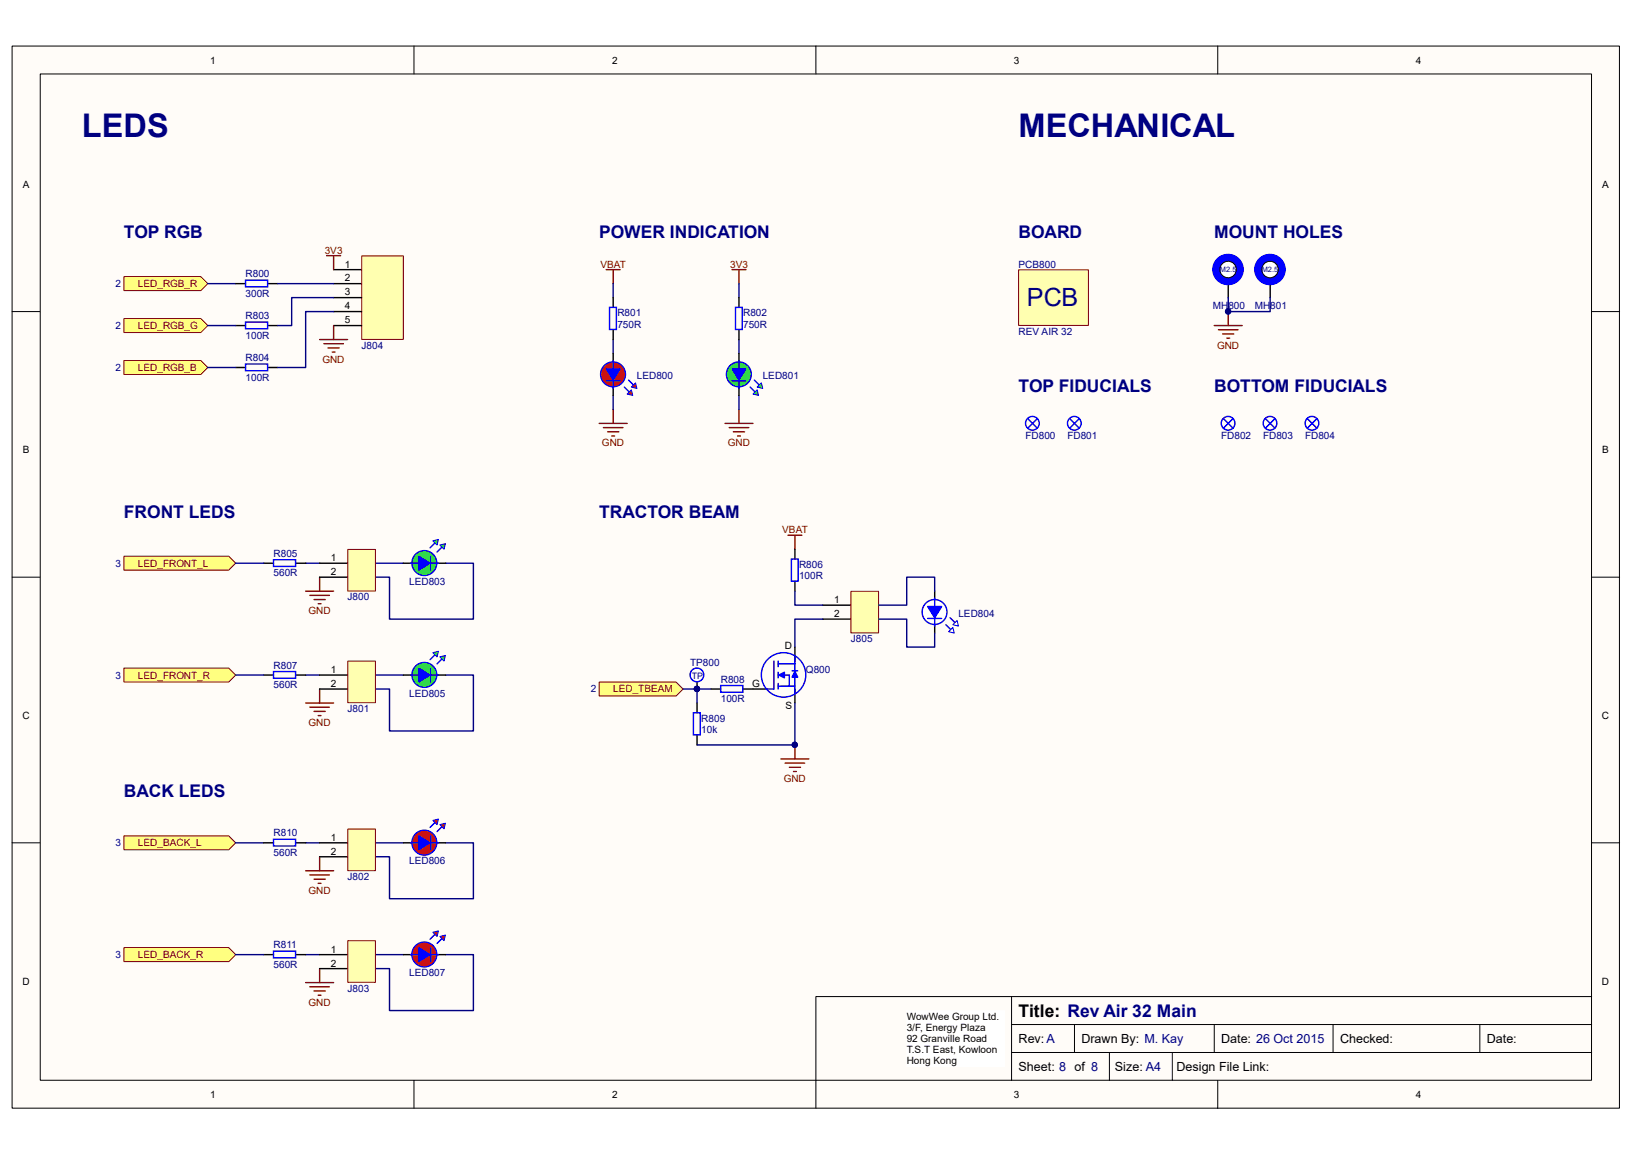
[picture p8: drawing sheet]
<svg xmlns="http://www.w3.org/2000/svg" width="297mm" height="210mm" viewBox="0 0 297 210" stroke-linecap="round" stroke-linejoin="round" font-family="sans-serif">
<path d="M2.2 8.4h292.5v193.3h-292.5z" fill="#fffcf8"/>
<path d="M2.2 8.4h292.5v193.3h-292.5z" fill="none" stroke="#000" stroke-width=".18"/>
<path d="M7.4 13.5h282.2v183.1h-282.2z" fill="#fffcf8"/>
<g fill="none" stroke="#000" stroke-width=".18">
<path d="M7.3 13.5h282.3v183.1h-282.3zM75.3 8.4v5.1M148.5 8.4v5.1M221.6 8.4v5.1M2.2 56.7h5.1M289.7 56.7h5.1M2.2 105h5.1M289.7 105h5.1M2.2 153.4h5.1M289.7 153.4h5.1M75.3 196.6v5.1M184.1 186.5h105.6"/>
<path d="M184.1 191.5h105.6M184.1 181.4v15.2M195.5 186.5v5M201.9 191.5v5.1M213.4 191.5v5.1M221 186.5v5M221.6 196.6v5.1M289.7 181.4h-141.2v20.3"/>
</g>
<path d="M165.1 184h17.7v10.1h-17.7z" fill="#fff"/>
<path d="M165 183.9h17.8v10.2h-17.8z" fill="none" stroke="#fff" stroke-width=".18"/>
<path d="M242.6 186.5v5M269.3 186.5v5" fill="none" stroke="#000" stroke-width=".18"/>
<path d="M144.7 117.8v2.5M126.9 127.9v1.8M126.9 133.8v1.8M137 125.4h2.6M144.7 125.4v2.5" fill="none" stroke="#000" stroke-width=".25"/>
<g fill="none" stroke="#00f" stroke-width=".25">
<path d="M144.7 119.5v2.6M126.2 129.7h1.2v4h-1.2zM140.8 120.3v5.1h-1.2M141.6 120.8h3.1M141.6 124.9h3.1M141.6 122.9h2v2M141.6 120.3v1M141.6 122.3v1.1M141.6 124.4v1M144.2 122.1h1M144.7 123.4v2.8"/>
<circle cx="142.6" cy="122.8" r="4"/>
</g>
<g fill="#00f" stroke="#00f" stroke-width=".25">
<path d="M144.7 122.2l.5 1h-1z"/>
<path d="M141.7 122.9l1.1-.6v1.1z"/>
</g>
<g fill="none" stroke="#800000" stroke-width=".25">
<path d="M143.4 97.4h2.5M144.7 97.4v2.6M55.6 107.6h5.1M56.4 108.3h3.5M57.2 109.1h2M57.9 109.9h.5M58.2 105v2.6M55.6 127.9h5.1M56.4 128.7h3.5M57.2 129.5h2M57.9 130.2h.5M58.2 125.4v2.5"/>
<path d="M142.1 138.1h5.1M142.9 138.9h3.5M143.6 139.6h2.1M144.7 135.6v2.5M55.6 158.5h5.1M56.4 159.2h3.5M57.2 160h2M58.2 155.9v2.6M144.4 140.4h.5M55.6 178.8h5.1M56.4 179.6h3.5M57.9 160.8h.5"/>
<path d="M58.2 176.3v2.5M57.2 180.3h2M57.9 181.1h.5"/>
</g>
<g fill="#000080" stroke="#000080" stroke-width=".18">
<circle cx="144.6" cy="135.5" r=".48"/>
<circle cx="126.8" cy="125.4" r=".48"/>
</g>
<g fill="none" stroke="#000080" stroke-width=".25">
<path d="M55.6 102.5h2.6M68.3 102.5h5.1M81.1 102.5h5.1v10.2h-15.3v-7.7h-2.6M55.6 122.9h2.6M68.3 122.9h5.1M81.1 122.9h5.1v10.1h-15.3v-7.6h-2.6M129.4 125.4h-2.5v2.5M144.7 127.9v7.7h-17.8M55.6 153.4h2.6M68.3 153.4h5.1M81.1 153.4h5.1v10.2h-15.3v-7.7h-2.6M55.6 173.7h2.6"/>
<path d="M68.3 173.7h5.1M81.1 173.7h5.1v10.2h-15.3v-7.6h-2.6"/>
</g>
<path d="M109 124.1h14l1.3 1.3-1.3 1.3h-14z" fill-rule="evenodd" fill="#ffff80" stroke="#800000" stroke-width=".18"/>
<path d="M124.3 125.4h2.6" fill="none" stroke="#000080" stroke-width=".25"/>
<circle cx="126.8" cy="125.4" r=".48" fill="#000080" stroke="#000080" stroke-width=".18"/>
<g fill="#ffff80" stroke="#800000" stroke-width=".18">
<path d="M22.6 50.3h13.9l1.3 1.3-1.3 1.3h-13.9z" fill-rule="evenodd"/>
<path d="M22.6 58h13.9l1.3 1.2-1.3 1.3h-13.9z" fill-rule="evenodd"/>
<path d="M22.6 65.6h13.9l1.3 1.3-1.3 1.3h-13.9z" fill-rule="evenodd"/>
<path d="M22.6 101.2h19l1.3 1.3-1.3 1.3h-19z" fill-rule="evenodd"/>
<path d="M22.6 152.1h19l1.3 1.3-1.3 1.3h-19z" fill-rule="evenodd"/>
</g>
<g fill="none" stroke="#00f" stroke-width=".25">
<path d="M187 76.2l1.8 1.7M188.8 76.2l-1.8 1.7M194.7 76.2l1.7 1.7M196.4 76.2l-1.7 1.7M222.6 76.2l1.8 1.7M224.4 76.2l-1.8 1.7M230.3 76.2l1.8 1.7M232.1 76.2l-1.8 1.7M237.9 76.2l1.8 1.7M239.7 76.2l-1.8 1.7"/>
<circle cx="187.9" cy="77" r="1.25"/>
<circle cx="195.5" cy="77" r="1.25"/>
<circle cx="223.5" cy="77" r="1.25"/>
<circle cx="231.1" cy="77" r="1.25"/>
<circle cx="238.8" cy="77" r="1.25"/>
</g>
<path d="M185.4 49.1h12.7v10.1h-12.7z" fill="#ffffb0"/>
<path d="M185.4 49.1h12.7v10.1h-12.7z" fill="none" stroke="#800000" stroke-width=".18"/>
<g fill="none" stroke="#000" stroke-width=".25">
<path d="M42.9 59.2h1.8M42.9 51.6h1.8M48.8 59.2h1.7M48.8 51.6h1.7M42.9 66.9h1.8M48.8 66.9h1.7M144.7 100v1.7M48 102.5h1.8M53.8 102.5h1.8M144.7 105.8v1.8M48 122.9h1.8M53.8 122.9h1.8"/>
<path d="M126.9 124.1v1.3M129.4 125.4h1.8M135.3 125.4h1.7"/>
</g>
<path d="M44.7 58.6h4v1.2h-4zM44.7 51h4v1.2h-4zM44.7 66.2h4v1.3h-4zM49.8 101.9h4v1.2h-4zM144 101.7h1.3v4.1h-1.3zM49.8 122.2h4v1.2h-4zM131.2 124.8h4v1.2h-4z" fill="none" stroke="#00f" stroke-width=".25"/>
<path d="M37.8 59.2h5.1M37.8 51.6h5.1" fill="none" stroke="#000080" stroke-width=".25"/>
<circle cx="126.8" cy="125.4" r=".48" fill="#000080" stroke="#000080" stroke-width=".18"/>
<circle cx="126.8" cy="122.8" r="1.25" fill="#fff" stroke="#00f" stroke-width=".25"/>
<circle cx="126.8" cy="125.4" r=".48" fill="#000080" stroke="#000080" stroke-width=".18"/>
<path d="M111.6 51.6v2.6M134.5 51.6v2.6M37.8 66.9h5.1M111.6 61.8v2.5M111.6 72v2.5M134.5 61.8v2.5M134.5 72v2.5" fill="none" stroke="#000080" stroke-width=".25"/>
<g fill="none" stroke="#800000" stroke-width=".25">
<path d="M110.3 49.1h2.6M111.6 49.1v2.5M133.2 49.1h2.6M134.5 49.1v2.5M109 77.1h5.1M109.8 77.8h3.6M110.6 78.6h2M111.3 79.3h.5M111.6 74.5v2.6M131.9 77.1h5.1M132.7 77.8h3.6M133.5 78.6h2"/>
<path d="M134.2 79.3h.5M134.5 74.5v2.6"/>
</g>
<path d="M111.6 64.3v2.6M111.6 69.4v2.6" fill="none" stroke="#000" stroke-width=".25"/>
<circle cx="111.6" cy="68.1" r="2.26" fill="#f00" stroke="#00f" stroke-width=".25"/>
<path d="M113.6 70.4l1 1.1M114.4 69.2l1 1" fill="none" stroke="#00f" stroke-width=".25"/>
<g fill="#f00" stroke="#00f" stroke-width=".18">
<path d="M114.9 71l.3 1-1.1-.3z"/>
<path d="M115.7 69.7l.2 1-1-.3z"/>
</g>
<path d="M110.3 67.1h2.6l-1.3 2.1z" fill="#00f" stroke="#00f" stroke-width=".25"/>
<path d="M110.3 69.3h2.6M111.6 65.6v1.4M111.6 69.2v1.5" fill="none" stroke="#00f" stroke-width=".25"/>
<path d="M134.5 64.3v2.6M134.5 69.4v2.6" fill="none" stroke="#000" stroke-width=".25"/>
<circle cx="134.5" cy="68.1" r="2.26" fill="#0f0" stroke="#00f" stroke-width=".25"/>
<path d="M136.5 70.4l1 1.1M137.3 69.2l1 1" fill="none" stroke="#00f" stroke-width=".25"/>
<g fill="#0f0" stroke="#00f" stroke-width=".18">
<path d="M137.8 71l.3 1-1.1-.3z"/>
<path d="M137.8 70.4l.8-.7 .2 1z"/>
</g>
<path d="M133.2 67.1h2.6l-1.3 2.1z" fill="#00f" stroke="#00f" stroke-width=".25"/>
<path d="M133.2 69.3h2.6M134.5 65.6v1.4M134.5 69.2v1.5" fill="none" stroke="#00f" stroke-width=".25"/>
<path d="M170.1 107.6v2.5M170.1 112.7v2.5" fill="none" stroke="#000" stroke-width=".25"/>
<circle cx="170.1" cy="111.4" r="2.26" fill="#fff" stroke="#00f" stroke-width=".25"/>
<path d="M172.1 113.7l1.1 1M172.9 112.4l1 1" fill="none" stroke="#00f" stroke-width=".25"/>
<g fill="#fff" stroke="#00f" stroke-width=".18">
<path d="M173.4 114.2l.3 1-1.1-.2z"/>
<path d="M173.4 113.7l.8-.8 .2 1z"/>
</g>
<path d="M168.8 110.4h2.6l-1.3 2z" fill="#00f" stroke="#00f" stroke-width=".25"/>
<path d="M168.8 112.5h2.6M170.1 108.9v1.4M170.1 112.4v1.5" fill="none" stroke="#00f" stroke-width=".25"/>
<path d="M73.4 102.5h2.6M78.5 102.5h2.6" fill="none" stroke="#000" stroke-width=".25"/>
<circle cx="77.2" cy="102.5" r="2.26" fill="#0f0" stroke="#00f" stroke-width=".25"/>
<path d="M79.3 98.7l-1 1M80.6 99.4l-1.1 1.1" fill="none" stroke="#00f" stroke-width=".25"/>
<g fill="#0f0" stroke="#00f" stroke-width=".18">
<path d="M80 99.2l1.1-.3-.3 1.1z"/>
<path d="M78.8 98.4l1-.2-.3 1z"/>
</g>
<path d="M76.2 101.2l2.1 1.3-2.1 1.3z" fill="#00f" stroke="#00f" stroke-width=".25"/>
<path d="M74.7 102.5h1.4M78.3 102.5h1.5M78.4 101.2v2.6" fill="none" stroke="#00f" stroke-width=".25"/>
<path d="M73.4 122.9h2.6M78.5 122.9h2.6" fill="none" stroke="#000" stroke-width=".25"/>
<circle cx="77.2" cy="122.8" r="2.26" fill="#0f0" stroke="#00f" stroke-width=".25"/>
<path d="M79.3 119l-1 1.1M80.6 119.8l-1.1 1" fill="none" stroke="#00f" stroke-width=".25"/>
<g fill="#0f0" stroke="#00f" stroke-width=".18">
<path d="M80 119.5l1.1-.2-.3 1z"/>
<path d="M78.8 118.8l1-.3-.3 1z"/>
</g>
<path d="M76.2 121.6l2.1 1.3-2.1 1.2z" fill="#00f" stroke="#00f" stroke-width=".25"/>
<path d="M74.7 122.9h1.4M78.3 122.9h1.5M78.4 121.6v2.5" fill="none" stroke="#00f" stroke-width=".25"/>
<path d="M73.4 153.4h2.6M78.5 153.4h2.6" fill="none" stroke="#000" stroke-width=".25"/>
<circle cx="77.2" cy="153.4" r="2.26" fill="#f00" stroke="#00f" stroke-width=".25"/>
<path d="M79.3 149.6l-1 1M80.6 150.3l-1.1 1" fill="none" stroke="#00f" stroke-width=".25"/>
<g fill="#f00" stroke="#00f" stroke-width=".18">
<path d="M80 150.1l1.1-.3-.3 1z"/>
<path d="M78.8 149.3l1-.2-.3 1z"/>
</g>
<path d="M76.2 152.1l2.1 1.3-2.1 1.3z" fill="#00f" stroke="#00f" stroke-width=".25"/>
<path d="M74.7 153.4h1.4M78.3 153.4h1.5M78.4 152.1v2.6" fill="none" stroke="#00f" stroke-width=".25"/>
<path d="M73.4 173.7h2.6M78.5 173.7h2.6" fill="none" stroke="#000" stroke-width=".25"/>
<circle cx="77.2" cy="173.7" r="2.26" fill="#f00" stroke="#00f" stroke-width=".25"/>
<path d="M79.3 169.9l-1 1M80.6 170.7l-1.1 1" fill="none" stroke="#00f" stroke-width=".25"/>
<g fill="#f00" stroke="#00f" stroke-width=".18">
<path d="M80 170.4l1.1-.2-.3 1z"/>
<path d="M78.8 169.7l1-.3-.3 1z"/>
</g>
<path d="M76.2 172.5l2.1 1.2-2.1 1.3z" fill="#00f" stroke="#00f" stroke-width=".25"/>
<path d="M74.7 173.7h1.4M78.3 173.7h1.5M78.4 172.5v2.5" fill="none" stroke="#00f" stroke-width=".25"/>
<path d="M223.5 51.6v2.6" fill="none" stroke="#000" stroke-width=".25"/>
<circle cx="223.5" cy="49" r="2.78" fill="#00f" stroke="#00f" stroke-width=".18"/>
<circle cx="223.5" cy="49" r="1.5" fill="#fff" stroke="#000" stroke-width=".18"/>
<path d="M231.2 51.6v2.6" fill="none" stroke="#000" stroke-width=".25"/>
<circle cx="231.1" cy="49" r="2.78" fill="#00f" stroke="#00f" stroke-width=".18"/>
<circle cx="231.1" cy="49" r="1.5" fill="#fff" stroke="#000" stroke-width=".18"/>
<path d="M111.6 54.2v1.7M134.5 54.2v1.7M111.6 60v1.8M134.5 60v1.8M48 153.4h1.8M53.8 153.4h1.8M48 173.7h1.8M53.8 173.7h1.8" fill="none" stroke="#000" stroke-width=".25"/>
<path d="M110.9 55.9h1.3v4.1h-1.3zM133.9 55.9h1.2v4.1h-1.2zM49.8 152.7h4v1.3h-4zM49.8 173.1h4v1.2h-4z" fill="none" stroke="#00f" stroke-width=".25"/>
<path d="M223.5 54.2v2.5h7.7v-2.5M42.9 102.5h5.1M42.9 153.4h5.1" fill="none" stroke="#000080" stroke-width=".25"/>
<path d="M221 59.2h5.1M223.5 56.7v2.5M221.7 60h3.6M222.5 60.8h2M223.3 61.5h.5" fill="none" stroke="#800000" stroke-width=".25"/>
<circle cx="223.5" cy="56.7" r=".48" fill="#000080" stroke="#000080" stroke-width=".18"/>
<g fill="#ffff80" stroke="#800000" stroke-width=".18">
<path d="M22.6 121.6h19l1.3 1.3-1.3 1.2h-19z" fill-rule="evenodd"/>
<path d="M22.6 172.5h19l1.3 1.2-1.3 1.3h-19z" fill-rule="evenodd"/>
</g>
<path d="M42.9 122.9h5.1M42.9 173.7h5.1" fill="none" stroke="#000080" stroke-width=".25"/>
<path d="M149.8 110.1h5M149.8 112.7h5" fill="none" stroke="#000" stroke-width=".25"/>
<path d="M154.9 107.7h5v7.5h-5z" fill="#ffffb0"/>
<path d="M154.9 107.6h5v7.6h-5z" fill="none" stroke="#800000" stroke-width=".18"/>
<path d="M60.7 49.1h5.1M60.7 51.6h5.1" fill="none" stroke="#000" stroke-width=".25"/>
<path d="M65.9 46.6h7.5v15.2h-7.5z" fill="#ffffb0"/>
<path d="M65.8 46.6h7.6v15.2h-7.6z" fill="none" stroke="#800000" stroke-width=".18"/>
<path d="M60.7 54.2h5.1M60.7 56.7h5.1M60.7 59.2h5.1M58.2 102.5h5.1M58.2 105h5.1" fill="none" stroke="#000" stroke-width=".25"/>
<path d="M50.5 51.6h10.2M60.7 54.2h-7.6v5h-2.6M60.7 56.7h-5.1v10.2h-5.1M144.7 107.6v2.5h5.1M149.8 112.7h-5.1v5.1M159.9 112.7h5.1v5.1h5.1v-2.6M170.1 107.6v-2.6h-5.1v5.1h-5.1" fill="none" stroke="#000080" stroke-width=".25"/>
<path d="M59.4 46.5h2.6M60.7 46.5v2.6M60.7 59.2v2.6M58.2 61.8h5.1M58.9 62.6h3.6M59.7 63.3h2M60.5 64.1h.5" fill="none" stroke="#800000" stroke-width=".25"/>
<path d="M63.3 100h5v7.6h-5z" fill="#ffffb0"/>
<path d="M63.3 100h5v7.6h-5z" fill="none" stroke="#800000" stroke-width=".18"/>
<path d="M58.2 122.9h5.1M58.2 125.4h5.1" fill="none" stroke="#000" stroke-width=".25"/>
<path d="M63.3 120.4h5v7.5h-5z" fill="#ffffb0"/>
<path d="M63.3 120.3h5v7.6h-5z" fill="none" stroke="#800000" stroke-width=".18"/>
<path d="M58.2 153.4h5.1M58.2 155.9h5.1" fill="none" stroke="#000" stroke-width=".25"/>
<path d="M63.3 150.9h5v7.6h-5z" fill="#ffffb0"/>
<path d="M63.3 150.9h5v7.6h-5z" fill="none" stroke="#800000" stroke-width=".18"/>
<path d="M58.2 173.7h5.1M58.2 176.3h5.1" fill="none" stroke="#000" stroke-width=".25"/>
<path d="M63.3 171.2h5v7.6h-5z" fill="#ffffb0"/>
<path d="M63.3 171.2h5v7.6h-5z" fill="none" stroke="#800000" stroke-width=".18"/>
<g font-size="5.9" fill="#000080">
<text x="14.9" y="24.9">LEDS</text>
<text x="185.4" y="24.9">MECHANICAL</text>
</g>
<text font-size="4.6" fill="#000080" x="186.9" y="55.8">PCB</text>
<g font-size="3.2" fill="#000080">
<text x="22.6" y="43.3">TOP RGB</text>
<text x="109.1" y="43.3">POWER INDICATION</text>
<text x="185.4" y="43.3">BOARD</text>
<text x="221" y="43.3">MOUNT HOLES</text>
<text x="185.4" y="71.3">TOP FIDUCIALS</text>
<text x="221" y="71.3">BOTTOM FIDUCIALS</text>
<text x="22.6" y="94.2">FRONT LEDS</text>
<text x="109.1" y="94.2">TRACTOR BEAM</text>
<text x="22.6" y="145.1">BACK LEDS</text>
</g>
<text font-size="3.2" x="185.4" y="185">Title: Rev Air 32 Main</text>
<g font-size="2.3">
<text x="185.4" y="189.8">Rev:A</text>
<text x="196.8" y="189.8">Drawn By: M. Kay</text>
<text x="222.2" y="189.8">Date: 26 Oct 2015</text>
<text x="243.9" y="189.8">Checked:</text>
<text x="270.6" y="189.8">Date:</text>
<text x="185.4" y="194.9">Sheet: 8 of 8</text>
<text x="202.9" y="194.9">Size: A4</text>
<text x="214.1" y="194.9">Design File Link:</text>
</g>
<g font-size="1.8">
<text x="38.3" y="11.6">1</text>
<text x="111.4" y="11.6">2</text>
<text x="184.5" y="11.6">3</text>
<text x="257.7" y="11.6">4</text>
<text x="4.1" y="34.2">A</text>
<text x="291.6" y="34.2">A</text>
<text x="62.7" y="48.7">1</text>
<text x="62.7" y="51.2">2</text>
<text x="62.7" y="53.8">3</text>
<text x="62.7" y="56.3">4</text>
<text x="62.7" y="58.8">5</text>
<text x="4.1" y="82.5">B</text>
<text x="291.6" y="82.5">B</text>
<text x="60.2" y="102.1">1</text>
<text x="60.2" y="104.6">2</text>
<text x="151.8" y="109.7">1</text>
<text x="151.8" y="112.3">2</text>
<text x="142.8" y="118.2">D</text>
<text x="60.2" y="122.5">1</text>
<text x="60.2" y="125">2</text>
<text x="136.9" y="125">G</text>
<text x="4.1" y="130.9">C</text>
<text x="143" y="129.1">S</text>
<text x="291.5" y="130.9">C</text>
<text x="60.2" y="153">1</text>
<text x="60.2" y="155.5">2</text>
<text x="60.2" y="173.4">1</text>
<text x="4.1" y="179.2">D</text>
<text x="60.2" y="175.9">2</text>
<text x="291.5" y="179.2">D</text>
<text x="165" y="185.5">WowWee Group Ltd.</text>
<text x="165" y="187.6">3/F, Energy Plaza</text>
<text x="165" y="189.6">92 Granville Road</text>
<text x="165" y="191.7">T.S.T East, Kowloon</text>
<text x="165" y="193.7">Hong Kong</text>
<text x="38.3" y="199.8">1</text>
<text x="111.4" y="199.8">2</text>
<text x="184.5" y="199.8">3</text>
<text x="257.7" y="199.8">4</text>
</g>
<g font-size="1.8" fill="#800000">
<text x="59.1" y="46.1">3V3</text>
<text x="25.1" y="52.2">LED_RGB_R</text>
<text x="109.3" y="48.7">VBAT</text>
<text x="132.9" y="48.7">3V3</text>
<text x="25.1" y="59.9">LED_RGB_G</text>
<text x="58.7" y="66">GND</text>
<text x="221.5" y="63.5">GND</text>
<text x="25.1" y="67.5">LED_RGB_B</text>
<text x="109.6" y="81.2">GND</text>
<text x="132.5" y="81.2">GND</text>
<text x="142.4" y="97">VBAT</text>
<text x="25.1" y="103.1">LED_FRONT_L</text>
<text x="56.1" y="111.8">GND</text>
<text x="25.1" y="123.5">LED_FRONT_R</text>
<text x="111.6" y="126">LED_TBEAM</text>
<text x="56.1" y="132.1">GND</text>
<text x="142.6" y="142.3">GND</text>
<text x="25.1" y="154">LED_BACK_L</text>
<text x="56.1" y="162.6">GND</text>
<text x="25.1" y="174.4">LED_BACK_R</text>
<text x="56.1" y="183">GND</text>
</g>
<g font-size="1.8" fill="#000080">
<text x="21" y="52.2">2</text>
<text x="44.7" y="50.5">R800</text>
<text x="185.4" y="48.7">PCB800</text>
<text x="21" y="59.9">2</text>
<text x="44.7" y="58.1">R803</text>
<text x="44.7" y="54">300R</text>
<text x="112.4" y="57.6">R801</text>
<text x="112.4" y="59.6">750R</text>
<text x="135.3" y="57.6">R802</text>
<text x="135.3" y="59.6">750R</text>
<text x="220.7" y="56.3">MH800</text>
<text x="228.3" y="56.3">MH801</text>
<text x="44.7" y="65.7">R804</text>
<text x="44.7" y="61.7">100R</text>
<text x="65.8" y="63.5">J804</text>
<text x="185.4" y="60.9">REV AIR 32</text>
<text x="21" y="67.5">2</text>
<text x="44.7" y="69.3">100R</text>
<text x="115.9" y="69">LED800</text>
<text x="138.8" y="69">LED801</text>
<text x="186.6" y="80">FD800</text>
<text x="194.3" y="80">FD801</text>
<text x="222.2" y="80">FD802</text>
<text x="229.9" y="80">FD803</text>
<text x="237.5" y="80">FD804</text>
<text x="49.8" y="101.3">R805</text>
<text x="21" y="103.1">3</text>
<text x="49.8" y="104.9">560R</text>
<text x="74.5" y="106.4">LED803</text>
<text x="145.4" y="103.4">R806</text>
<text x="145.4" y="105.4">100R</text>
<text x="63.2" y="109.2">J800</text>
<text x="174.4" y="112.3">LED804</text>
<text x="154.9" y="116.9">J805</text>
<text x="21" y="123.5">3</text>
<text x="49.8" y="121.7">R807</text>
<text x="49.8" y="125.3">560R</text>
<text x="125.6" y="121.2">TP800</text>
<text x="131.2" y="124.2">R808</text>
<text x="146.7" y="122.5">Q800</text>
<text x="63.2" y="129.6">J801</text>
<text x="74.5" y="126.8">LED805</text>
<text x="107.5" y="126">2</text>
<text x="127.6" y="131.4">R809</text>
<text x="131.2" y="127.8">100R</text>
<text x="127.6" y="133.4">10k</text>
<text x="21" y="154">3</text>
<text x="49.8" y="152.2">R810</text>
<text x="49.8" y="155.8">560R</text>
<text x="63.2" y="160.1">J802</text>
<text x="74.5" y="157.3">LED806</text>
<text x="49.8" y="172.6">R811</text>
<text x="21" y="174.4">3</text>
<text x="49.8" y="176.1">560R</text>
<text x="74.5" y="177.7">LED807</text>
<text x="63.2" y="180.5">J803</text>
</g>
<text font-size="1.6" fill="#000080" x="125.9" y="123.5">TP</text>
<g font-size="1.4" fill="#000080">
<text x="222" y="49.5">M2.5</text>
<text x="229.6" y="49.5">M2.5</text>
</g>
</svg>
